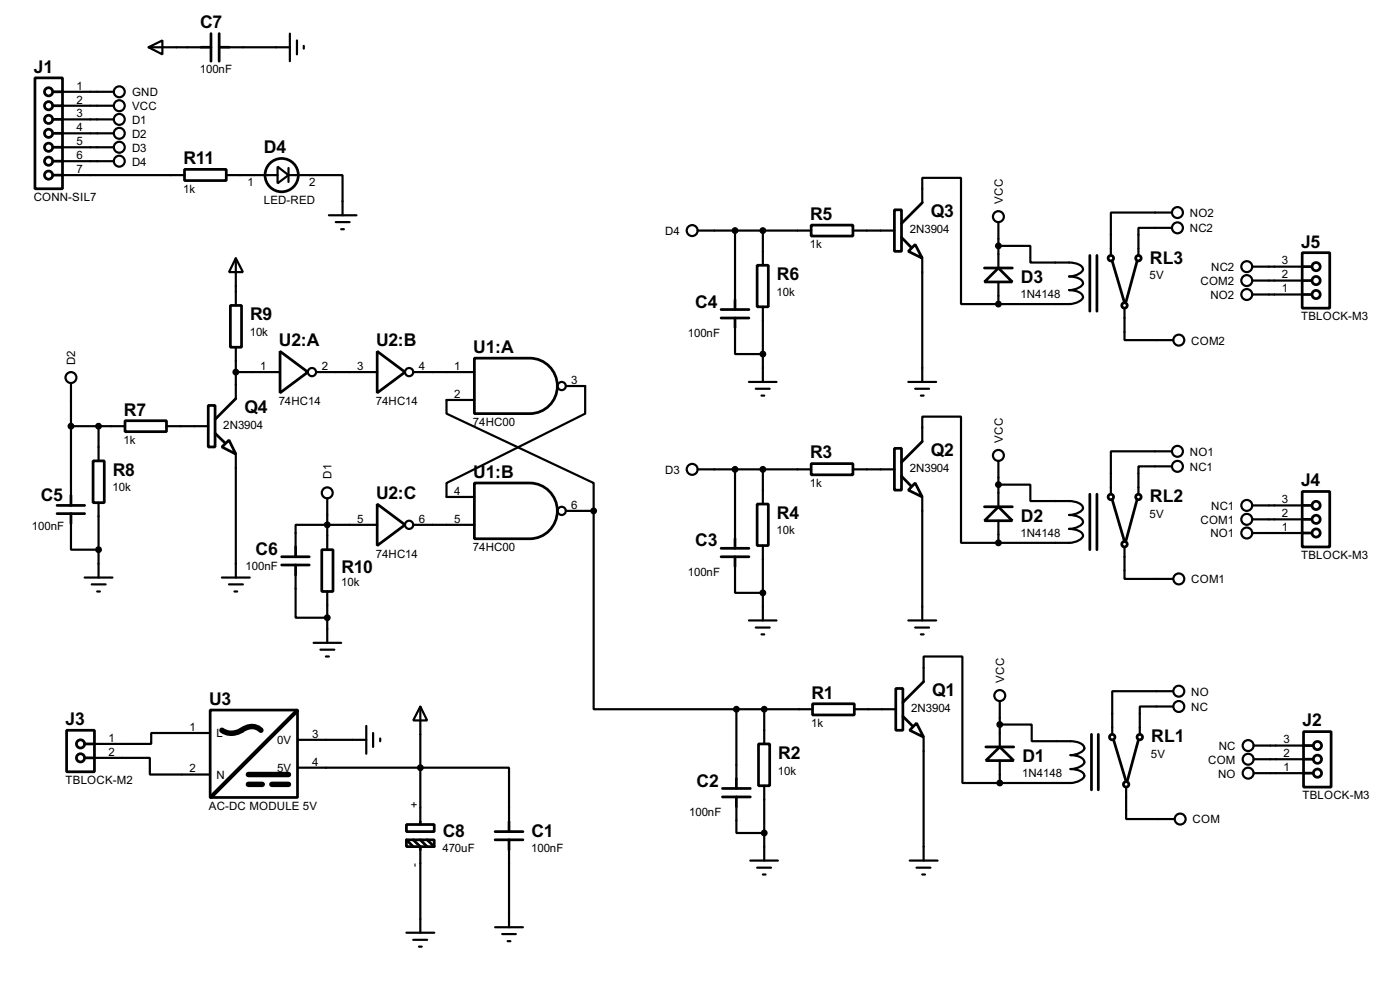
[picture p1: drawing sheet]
<svg xmlns="http://www.w3.org/2000/svg" width="256mm" height="180mm" viewBox="0 0 256 180" stroke-linecap="round" stroke-linejoin="round" font-family="sans-serif">
<g fill="none" stroke="#000" stroke-width=".4">
<path d="M11.5 16.8h9.4M11.5 19.4h9.4M27.2 8.7l2.6-1.3v2.6zM27.2 8.7h9.7M42 8.7h11.1M53.1 6.2v5M54.4 7.4v2.6M55.7 8.4v.5M11.5 21.9h9.4M11.5 24.4h9.4M11.5 27h9.4M11.5 29.5h9.4"/>
<path d="M11.5 32.1h22.3M41.5 32.1h9.4M50.9 30.5l2 1.6-2 1.5zM52.9 32.1h9.9v7.3M52.9 30.8v2.5M60.3 39.4h5M169 37.1v-4.5h7.1v23.1h6.8M214.7 38.9h-11.2v7.9M43.2 47.3l1.3 2.5h-2.5zM43.2 47.3v8.6M61.5 40.7h2.6M62.5 42h.5"/>
<path d="M127.8 42.2h20.8M134.7 60v4.8h5.1M134.7 42.2v12.7M139.8 42.2v6.4M139.8 56.2v13.7M156.3 42.2h7.6M169 47.3v22.6M182.9 45h5.9v3.1h4.5a8.7 8.7 0 0 1 4.3 .3 .87 .87 0 0 1 .7 1.2 3.2 3.2 0 0 1-2.4 1 3.2 3.2 0 0 1 2.4 .9 .86 .86 0 0 1-.7 1.2l-1.1 .3-.6 .1a3.1 3.1 0 0 1 2.4 .9 .88 .88 0 0 1-.7 1.2l-1.1 .4-.6 .1h-13M182.9 40.7v8.4M182.9 51.6v4.1M206 56.4v5.9h8.9M214.7 41.7h-6.1v5.1"/>
<path d="M229.4 48.8h9.2M229.4 51.4h9.2M229.4 53.9h9.2M13 78h9.9M13 70.2v20.5M18.1 78v6.4M30.5 78h7.7M43.2 68.1h8.1M43.2 63.6v9.4M58 68.1h11.1M75.7 68.1h11.2M86.9 73.2h-5.1v2.5l27 12.7v5.1"/>
<path d="M103.7 70.7h3.5v5l-25.4 12.7v2.6h5.1M137.2 69.9h5.1M138.5 71.2h2.5M139.5 72.4h.5M166.4 69.9h5.1M167.7 71.2h2.5M168.7 72.4h.5M13 95.8v4.8h5.1M18.1 92v13.7M43.2 83.1v22.6M60 91.2v9.4M69.1 96.1h-14.9v4"/>
<path d="M75.7 96.1h11.2M103.7 93.5h5.1M108.8 93.5v36.3h26.1M127.8 85.9h20.8M134.7 85.9v12.7M139.8 85.9v6.4M139.8 99.9v13.7M156.3 85.9h7.6M169 80.8v-4.5h7.1v23.1h6.8M169 91v22.6M182.9 88.7h5.9v3h4.5a8.2 8.2 0 0 1 4.3 .4 .88 .88 0 0 1 .8 .8 .88 .88 0 0 1-.8 .9l-1.1 .4-.6 .1a3.1 3.1 0 0 1 2.4 .9 .88 .88 0 0 1-.7 1.2l-1.1 .3-.6 .1a3.2 3.2 0 0 1 2.4 .9 .9 .9 0 0 1-.7 1.2l-1.1 .4-.6 .1h-13M182.9 84.4v8.4"/>
<path d="M182.9 95.3v4.1M214.7 82.6h-11.2v7.9M214.7 85.4h-6.1v5.1M229.4 92.5h9.2M229.4 95.1h9.2M229.4 97.6h9.2M15.5 105.7h5.1M16.8 107h2.6M17.8 108.3h.5M40.7 105.7h5.1M42 107h2.5M43 108.3h.5"/>
<path d="M54.2 105.2v7.9h5.8M57.5 117.7h5M58.7 118.9h2.6M60 108.3v9.4M134.7 103.7v4.8h5.1M137.2 113.6h5.1M138.5 114.9h2.5M139.5 116.1h.5M166.4 113.6h5.1M167.7 114.9h2.5M168.7 116.1h.5M206 100.1v5.9h8.9"/>
<path d="M17.3 138.7h10.2v3.1h10.9M38.4 134.2h-10.7v2h-10.4M54.7 135.4h12.4M59.7 120.2h.6M67.1 132.9v5.1M68.4 134.2v2.5M69.7 135.2v.5M77 129.3l1.3 2.6h-2.6zM77 129.3v21.1M134.9 129.8h14M134.9 129.8v12.7M140 129.8v6.4"/>
<path d="M156.5 129.8h7.6M169.2 124.8v-4.6h7.1v23.1h6.9M169.2 134.9v22.6M183.2 132.6h5.8v3.1h4.6a8.4 8.4 0 0 1 4.3 .3 .89 .89 0 0 1 .8 .9 .89 .89 0 0 1-.8 .9l-1.2 .3-.6 .1a3.1 3.1 0 0 1 2.5 .9 .88 .88 0 0 1-.7 1.2l-1.2 .4-.6 .1a3.2 3.2 0 0 1 2.5 .8 .89 .89 0 0 1-.7 1.2l-1.2 .4-.6 .1h-12.9M183.2 128.3v8.4M183.2 139.2v4.1M214.9 126.5h-11.1v7.9M214.9 129.3h-6.1v5.1M229.7 136.5h9.1M229.7 139h9.1M54.7 140.5h38.6v9.9M77 155.5v15.2"/>
<path d="M93.3 155.5v14.2M134.9 147.6v4.9h5.1M137.5 157.5h5M138.7 158.8h2.6M140 143.8v13.7M166.7 157.5h5.1M167.9 158.8h2.6M206.3 144.1v5.8h8.9M229.7 141.5h9.1M74.5 170.7h5.1M75.7 172h2.6M76.8 173.3h.5"/>
<path d="M90.7 169.7h5.1M92 171h2.5M93 172.3h.5M139.8 160.1h.5M169 160.1h.5"/>
<circle cx="21.8" cy="16.8" r="1"/>
<circle cx="21.8" cy="19.4" r="1"/>
<circle cx="21.8" cy="27" r="1"/>
<circle cx="21.8" cy="29.5" r="1"/>
<circle cx="21.8" cy="21.9" r="1"/>
<circle cx="21.8" cy="24.4" r="1"/>
<circle cx="182.9" cy="39.7" r="1"/>
<circle cx="215.7" cy="38.9" r="1"/>
<circle cx="126.8" cy="42.2" r="1"/>
<circle cx="215.7" cy="41.7" r="1"/>
<circle cx="228.4" cy="48.8" r="1"/>
<circle cx="228.4" cy="51.4" r="1"/>
<circle cx="228.4" cy="53.9" r="1"/>
<circle cx="13" cy="69.1" r="1"/>
<circle cx="57.1" cy="68.1" r=".75"/>
<circle cx="74.9" cy="68.1" r=".75"/>
<circle cx="102.9" cy="70.7" r=".75"/>
<circle cx="215.9" cy="62.3" r="1"/>
<circle cx="59.9" cy="90.2" r="1"/>
<circle cx="74.9" cy="96.1" r=".75"/>
<circle cx="102.9" cy="93.5" r=".75"/>
<circle cx="126.8" cy="85.9" r="1"/>
<circle cx="182.9" cy="83.4" r="1"/>
<circle cx="215.7" cy="85.4" r="1"/>
<circle cx="215.7" cy="82.6" r="1"/>
<circle cx="228.4" cy="92.5" r="1"/>
<circle cx="228.4" cy="97.6" r="1"/>
<circle cx="228.4" cy="95.1" r="1"/>
<circle cx="215.9" cy="106" r="1"/>
<circle cx="183.1" cy="127.3" r="1"/>
<circle cx="215.9" cy="126.5" r="1"/>
<circle cx="215.9" cy="129.3" r="1"/>
<circle cx="228.6" cy="136.5" r="1"/>
<circle cx="228.6" cy="139" r="1"/>
<circle cx="216.2" cy="149.9" r="1"/>
<circle cx="228.6" cy="141.5" r="1"/>
</g>
<g fill="none" stroke="#000" stroke-width=".5">
<path d="M6.4 14.3h5.1v20.3h-5.1zM9.7 16.8h1.8M9.7 19.4h1.8M36.9 8.7h1.8M38.7 6.2v5M40.2 6.2v5M40.2 8.7h1.8M9.7 21.9h1.8M9.7 24.4h1.8M9.7 27h1.8M9.7 29.5h1.8M9.7 32.1h1.8"/>
<path d="M33.8 31h7.7v2.1h-7.7zM163.9 38.4h1.3v7.6h-1.3zM169 37.1l-3.8 3.8M42.2 55.9h2.1v7.7h-2.1zM132.1 56.7h5.1M132.1 58.2h5.1M134.7 54.9v1.8M134.7 58.2v1.8M138.7 48.6h2.1v7.6h-2.1zM148.6 41.2h7.7v2h-7.7zM165.2 43.5l1.7 1.8M166.4 46l1.3-1.2 1.3 2.5z"/>
<path d="M180.4 49.1h5.1M182.9 49.1l2.6 2.5h-5.1zM199.7 46.8v10.2M201 46.8v10.2M203.8 47.8l2.2 7.6M208.3 47.8l-2 7.4M238.6 46.3h5v10.1h-5zM238.6 53.9h1.7M238.6 51.4h1.7M238.6 48.8h1.7M22.9 77h7.6v2h-7.6zM38.2 74.2h1.2v7.6h-1.2z"/>
<path d="M39.4 79.3l1.8 1.8M43.2 73l-3.8 3.8M51.3 64.3l5.1 3.8-5.1 3.8zM69.1 64.3l5.1 3.8-5.1 3.8zM86.9 65.6h10.2a5.1 5.1 0 0 1 5 5 5.1 5.1 0 0 1-5 5.1h-10.2zM10.5 92.5h5M10.5 94h5M13 90.7v1.8M13 94v1.8M17.1 84.4h2v7.6h-2zM40.7 81.8l1.3-1.2 1.2 2.5zM69.1 92.3l5.1 3.8-5.1 3.8z"/>
<path d="M86.9 88.4h10.2a5.1 5.1 0 0 1 5 5.1 5.1 5.1 0 0 1-5 5.1h-10.2zM134.7 98.6v1.8M138.7 92.3h2.1v7.6h-2.1zM148.6 84.9h7.7v2h-7.7zM163.9 82.1h1.3v7.6h-1.3zM165.2 87.2l1.7 1.8M167.7 88.4l1.3 2.6-2.6-1.3zM169 80.8l-3.8 3.8M180.4 92.8h5.1M182.9 92.8l2.6 2.5h-5.1zM199.7 90.5v10.1M201 90.5v10.1"/>
<path d="M203.8 91.5l2.2 7.6M208.3 91.5l-2 7.4M238.6 90h5v10.1h-5zM238.6 97.6h1.7M238.6 95.1h1.7M238.6 92.5h1.7M51.6 101.9h5.1M51.6 103.4h5.1M54.2 100.1v1.8M54.2 103.4v1.8M59 100.6h2v7.7h-2zM132.1 100.4h5.1"/>
<path d="M132.1 101.9h5.1M134.7 101.9v1.8M12.2 133.7h5.1v7.6h-5.1zM15.5 136.2h1.8M15.5 138.7h1.8M38.5 130h16v16h-16zM139 136.2h2v7.6h-2zM148.9 128.8h7.6v2.1h-7.6zM164.1 126h1.3v7.7h-1.3zM165.4 131.1l1.8 1.8M167.9 132.4l1.3 2.5-2.5-1.2zM169.2 124.8l-3.8 3.8"/>
<path d="M180.6 139.2l2.6-2.5 2.5 2.5zM180.6 136.7h5.1M200 134.4v10.2M201.2 134.4v10.2M204 135.4l2.3 7.7M208.6 135.4l-2 7.4M238.8 133.9h5.1v10.2h-5.1zM238.8 139h1.8M238.8 136.5h1.8M74.5 150.9h5.1v1.3h-5.1zM74.5 153.7h5.1v1.3h-5.1zM74.5 153.7l1.2 1.3"/>
<path d="M75.7 153.7l1.3 1.3v.5M77 150.4v.5M77 153.7l1.3 1.3M78.3 153.7l1.3 1.3M90.7 152.2h5.1M90.7 153.7h5.1M93.3 150.4v1.8M93.3 153.7v1.8M132.4 144.3h5.1M132.4 145.9h5.1M134.9 142.5v1.8M134.9 145.9v1.7"/>
<path d="M238.8 141.5h1.8"/>
<circle cx="8.9" cy="19.4" r=".75"/>
<circle cx="8.9" cy="16.8" r=".75"/>
<circle cx="8.9" cy="29.5" r=".75"/>
<circle cx="8.9" cy="32.1" r=".75"/>
<circle cx="8.9" cy="27" r=".75"/>
<circle cx="8.9" cy="21.9" r=".75"/>
<circle cx="8.9" cy="24.4" r=".75"/>
<circle cx="51.6" cy="32.1" r="3.1"/>
<circle cx="203.5" cy="47.3" r=".5"/>
<circle cx="206" cy="55.9" r=".5"/>
<circle cx="208.5" cy="47.3" r=".5"/>
<circle cx="241.1" cy="51.4" r=".75"/>
<circle cx="241.1" cy="53.9" r=".75"/>
<circle cx="241.1" cy="48.8" r=".75"/>
<circle cx="203.5" cy="91" r=".5"/>
<circle cx="206" cy="99.6" r=".5"/>
<circle cx="208.5" cy="91" r=".5"/>
<circle cx="241.1" cy="95.1" r=".75"/>
<circle cx="241.1" cy="92.5" r=".75"/>
<circle cx="241.1" cy="97.6" r=".75"/>
<circle cx="14.7" cy="138.7" r=".75"/>
<circle cx="14.7" cy="136.2" r=".75"/>
<circle cx="203.7" cy="134.9" r=".5"/>
<circle cx="208.8" cy="134.9" r=".5"/>
<circle cx="241.3" cy="139" r=".75"/>
<circle cx="241.3" cy="136.5" r=".75"/>
<circle cx="206.3" cy="143.6" r=".5"/>
<circle cx="241.3" cy="141.5" r=".75"/>
</g>
<path d="M40.7 133.7a4 4 0 0 0 4.5-.5 2.33 2.33 0 0 1 2.6 .5M45.5 141.8h7.4M45.5 143.6h2.6M49.8 143.6h3.1" fill="none" stroke="#000" stroke-width="1"/>
<path d="M54.4 130.1l-15.7 15.8" fill="none" stroke="#000" stroke-width=".75"/>
<g fill="#000" stroke="#000" stroke-width=".25">
<circle cx="134.6" cy="42.2" r=".5"/>
<circle cx="139.7" cy="42.2" r=".5"/>
<circle cx="182.9" cy="55.7" r=".5"/>
<circle cx="182.9" cy="45" r=".5"/>
<circle cx="13" cy="78" r=".5"/>
<circle cx="18" cy="78" r=".5"/>
<circle cx="43.2" cy="68.1" r=".5"/>
<circle cx="139.7" cy="64.8" r=".5"/>
<circle cx="59.9" cy="96.1" r=".5"/>
<circle cx="108.7" cy="93.5" r=".5"/>
<circle cx="134.6" cy="85.9" r=".5"/>
<circle cx="139.7" cy="85.9" r=".5"/>
<circle cx="182.9" cy="99.4" r=".5"/>
<circle cx="182.9" cy="88.7" r=".5"/>
<circle cx="18" cy="100.6" r=".5"/>
<circle cx="59.9" cy="113.1" r=".5"/>
<circle cx="139.7" cy="108.5" r=".5"/>
<circle cx="134.9" cy="129.8" r=".5"/>
<circle cx="140" cy="129.8" r=".5"/>
<circle cx="183.1" cy="132.6" r=".5"/>
<circle cx="77" cy="140.5" r=".5"/>
<circle cx="140" cy="152.5" r=".5"/>
<circle cx="183.1" cy="143.3" r=".5"/>
</g>
<g font-size="3.6">
<text x="36.7" y="5.1">C7</text>
<text x="6.2" y="13.3">J1</text>
<text x="48.4" y="28">D4</text>
<text x="33.6" y="30">R11</text>
<text x="148.4" y="40.2">R5</text>
<text x="170.5" y="39.8">Q3</text>
<text x="238.4" y="45.3">J5</text>
<text x="142.3" y="51.3">R6</text>
<text x="187" y="51.8">D3</text>
<text x="210.7" y="48.3">RL3</text>
<text x="45.8" y="58.6">R9</text>
<text x="127.4" y="56.3">C4</text>
<text x="51.1" y="63.4">U2:A</text>
<text x="68.9" y="63.4">U2:B</text>
<text x="86.7" y="64.6">U1:A</text>
<text x="22.7" y="76.1">R7</text>
<text x="44.8" y="75.6">Q4</text>
<text x="148.4" y="83.9">R3</text>
<text x="170.5" y="83.5">Q2</text>
<text x="20.7" y="87.1">R8</text>
<text x="86.7" y="87.5">U1:B</text>
<text x="238.4" y="89">J4</text>
<text x="7.5" y="91.7">C5</text>
<text x="68.9" y="91.3">U2:C</text>
<text x="142.3" y="95">R4</text>
<text x="187" y="95.5">D2</text>
<text x="210.7" y="92">RL2</text>
<text x="46.8" y="101.6">C6</text>
<text x="127.4" y="100">C3</text>
<text x="62.6" y="104.9">R10</text>
<text x="38.3" y="129">U3</text>
<text x="148.7" y="127.9">R1</text>
<text x="170.8" y="127.5">Q1</text>
<text x="12" y="132.7">J3</text>
<text x="210.9" y="135.9">RL1</text>
<text x="238.6" y="133">J2</text>
<text x="127.6" y="144">C2</text>
<text x="142.6" y="138.9">R2</text>
<text x="187.3" y="139.4">D1</text>
<text x="81.1" y="153.1">C8</text>
<text x="97.4" y="153.1">C1</text>
</g>
<g font-size="2.4">
<text x="14" y="16.4">1</text>
<text x="24.2" y="17.6">GND</text>
<text x="36.6" y="13.4">100nF</text>
<text x="14" y="19">2</text>
<text x="14" y="21.5">3</text>
<text x="14" y="24">4</text>
<text x="24.2" y="20.1">VCC</text>
<text x="24.2" y="22.6">D1</text>
<text x="14" y="26.6">5</text>
<text x="14" y="29.1">6</text>
<text x="24.2" y="25.2">D2</text>
<text x="24.2" y="27.8">D3</text>
<text x="14" y="31.7">7</text>
<text x="24.2" y="30.3">D4</text>
<text x="33.6" y="35.3">1k</text>
<text x="45.4" y="34">1</text>
<text x="56.7" y="34">2</text>
<text x="6.2" y="36.9">CONN-SIL7</text>
<text x="48.3" y="37.4">LED-RED</text>
<text x="183.7" y="37.3" transform="rotate(-90 183.7 37.3)">VCC</text>
<text x="218" y="39.7">NO2</text>
<text x="121.8" y="43">D4</text>
<text x="148.4" y="45.5">1k</text>
<text x="166.7" y="42.7">2N3904</text>
<text x="218" y="42.5">NC2</text>
<text x="210.6" y="51.1">5V</text>
<text x="219.9" y="52.2">COM2</text>
<text x="221.9" y="49.6">NC2</text>
<text x="234.9" y="53.5">1</text>
<text x="234.9" y="51">2</text>
<text x="234.9" y="48.4">3</text>
<text x="142.3" y="54.1">10k</text>
<text x="187" y="54.6">1N4148</text>
<text x="221.7" y="54.7">NO2</text>
<text x="238.3" y="58.7">TBLOCK-M3</text>
<text x="45.8" y="61.4">10k</text>
<text x="126" y="61.7">100nF</text>
<text x="218.2" y="63.1">COM2</text>
<text x="13.8" y="66.8" transform="rotate(-90 13.8 66.8)">D2</text>
<text x="47.7" y="67.7">1</text>
<text x="59" y="67.7">2</text>
<text x="65.4" y="67.7">3</text>
<text x="76.7" y="67.7">4</text>
<text x="83.2" y="67.7">1</text>
<text x="104.7" y="70.2">3</text>
<text x="51.1" y="74.1">74HC14</text>
<text x="68.9" y="74.1">74HC14</text>
<text x="83.2" y="72.8">2</text>
<text x="86.7" y="78">74HC00</text>
<text x="22.7" y="81.3">1k</text>
<text x="40.9" y="78.5">2N3904</text>
<text x="183.7" y="81" transform="rotate(-90 183.7 81)">VCC</text>
<text x="218" y="83.4">NO1</text>
<text x="20.6" y="89.9">10k</text>
<text x="60.8" y="87.6" transform="rotate(-90 60.8 87.6)">D1</text>
<text x="121.8" y="86.7">D3</text>
<text x="148.4" y="89.2">1k</text>
<text x="166.7" y="86.4">2N3904</text>
<text x="218" y="86.2">NC1</text>
<text x="65.4" y="95.7">5</text>
<text x="76.7" y="95.7">6</text>
<text x="83.2" y="90.6">4</text>
<text x="83.2" y="95.7">5</text>
<text x="104.7" y="93.1">6</text>
<text x="210.6" y="94.8">5V</text>
<text x="219.9" y="95.9">COM1</text>
<text x="221.9" y="93.3">NC1</text>
<text x="234.9" y="94.7">2</text>
<text x="234.9" y="92.1">3</text>
<text x="5.9" y="97.1">100nF</text>
<text x="86.7" y="100.9">74HC00</text>
<text x="142.3" y="97.8">10k</text>
<text x="187" y="98.3">1N4148</text>
<text x="221.7" y="98.4">NO1</text>
<text x="234.9" y="97.2">1</text>
<text x="45" y="104.4">100nF</text>
<text x="62.5" y="107.2">10k</text>
<text x="68.9" y="102.1">74HC14</text>
<text x="126" y="105.4">100nF</text>
<text x="218.2" y="106.8">COM1</text>
<text x="238.3" y="102.4">TBLOCK-M3</text>
<text x="184" y="125" transform="rotate(-90 184 125)">VCC</text>
<text x="166.9" y="130.3">2N3904</text>
<text x="218.2" y="127.3">NO</text>
<text x="218.2" y="130.1">NC</text>
<text x="19.9" y="135.8">1</text>
<text x="34.7" y="133.8">1</text>
<text x="39.7" y="135">L</text>
<text x="50.8" y="136.2">0V</text>
<text x="57.2" y="135">3</text>
<text x="148.6" y="133.1">1k</text>
<text x="223.3" y="137.3">NC</text>
<text x="235.1" y="136.1">3</text>
<text x="12" y="143.5">TBLOCK-M2</text>
<text x="19.9" y="138.3">2</text>
<text x="34.7" y="141.4">2</text>
<text x="39.7" y="142.6">N</text>
<text x="50.8" y="141.3">5V</text>
<text x="57.2" y="140.1">4</text>
<text x="142.5" y="141.8">10k</text>
<text x="187.3" y="142.3">1N4148</text>
<text x="210.9" y="138.8">5V</text>
<text x="221.3" y="139.8">COM</text>
<text x="223.1" y="142.3">NO</text>
<text x="235.1" y="141.1">1</text>
<text x="235.1" y="138.6">2</text>
<text x="38.3" y="148.2">AC-DC MODULE 5V</text>
<text x="76.6" y="147.9" transform="rotate(-90 76.6 147.9)">+</text>
<text x="126.3" y="149.4">100nF</text>
<text x="238.6" y="146.3">TBLOCK-M3</text>
<text x="81.1" y="156">470uF</text>
<text x="97.3" y="156">100nF</text>
<text x="218.5" y="150.7">COM</text>
<text x="76.6" y="158.7" transform="rotate(-90 76.6 158.7)">-</text>
</g>
</svg>
